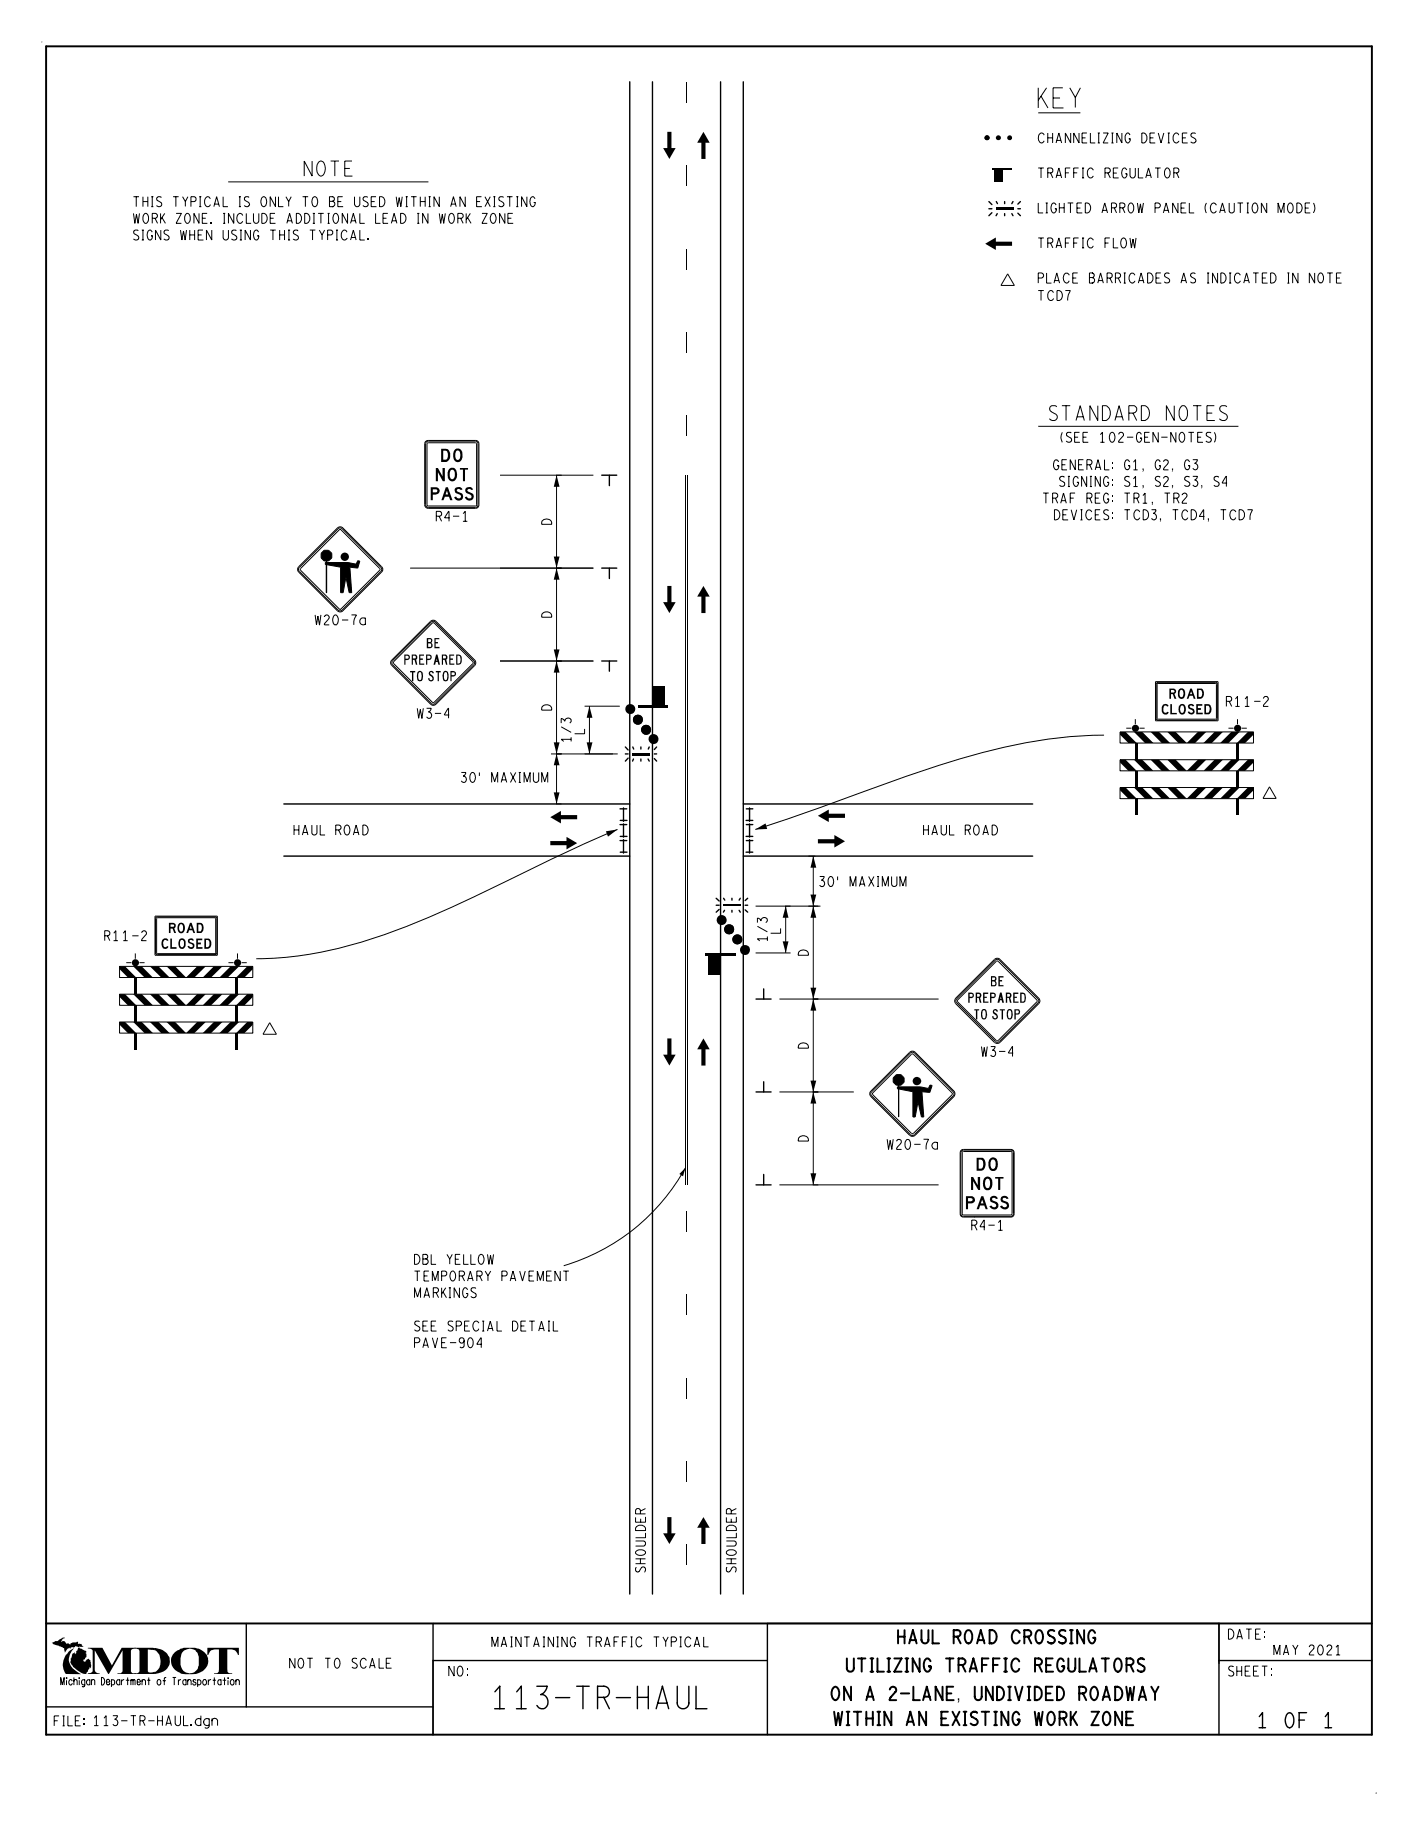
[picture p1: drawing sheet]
<svg xmlns="http://www.w3.org/2000/svg" width="216mm" height="279mm" viewBox="0 0 216 279" stroke-linecap="round" stroke-linejoin="round" font-family="sans-serif">
<g fill="#000">
<path d="M151.4 25.6h1.3v2.1h-1.3zM104.4 80v1.2zM104.4 78.7v1.3zM104.4 77.4v1.3zM104.4 76.2v1.2zM104.4 74.9v1.3zM104.4 73.6v1.3zM104.4 72.4v1.2zM104.6 80h.1v1.2h-.1zM104.6 78.7h.1v1.3h-.1zM104.6 77.4h.1v1.3h-.1zM104.6 76.2h.1v1.2h-.1z"/>
<path d="M104.6 74.9h.1v1.3h-.1zM104.6 73.6h.1v1.3h-.1zM104.6 72.4h.1v1.2h-.1zM104.4 99v1.3zM104.4 97.8v1.2zM104.4 96.5v1.3zM104.4 95.2v1.3zM104.4 93.9v1.3zM104.4 92.7v1.2zM104.4 91.4v1.3zM104.4 90.1v1.3zM104.4 88.9v1.2z"/>
<path d="M104.4 87.6v1.3zM104.4 86.3v1.3zM104.4 85.1v1.2zM104.4 83.8v1.3zM104.4 82.5v1.3zM104.4 81.2v1.3zM104.6 99h.1v1.3h-.1zM104.6 97.8h.1v1.2h-.1zM104.6 96.5h.1v1.3h-.1zM104.6 95.2h.1v1.3h-.1zM104.6 93.9h.1v1.3h-.1zM104.6 92.7h.1v1.2h-.1z"/>
<path d="M104.6 91.4h.1v1.3h-.1zM104.6 90.1h.1v1.3h-.1zM104.6 88.9h.1v1.2h-.1zM104.6 87.6h.1v1.3h-.1zM104.6 86.3h.1v1.3h-.1zM104.6 85.1h.1v1.2h-.1zM104.6 83.8h.1v1.3h-.1zM104.6 82.5h.1v1.3h-.1zM104.6 81.2h.1v1.3h-.1zM99.2 104.5h2v3.2h-2zM104.4 119.3v1.3zM104.4 118.1v1.2z"/>
<path d="M104.4 116.8v1.3zM104.4 115.5v1.3zM104.4 114.3v1.2zM104.4 113v1.3zM104.4 111.7v1.3zM104.4 110.5v1.2zM104.4 109.2v1.3zM104.4 107.9v1.3zM104.4 106.6v1.3zM104.4 105.4v1.2zM104.4 104.1v1.3zM104.4 102.8v1.3z"/>
<path d="M104.4 101.6v1.2zM104.4 100.3v1.3zM104.6 119.3h.1v1.3h-.1zM104.6 118.1h.1v1.2h-.1zM104.6 116.8h.1v1.3h-.1zM104.6 115.5h.1v1.3h-.1zM104.6 114.3h.1v1.2h-.1zM104.6 113h.1v1.3h-.1zM104.6 111.7h.1v1.3h-.1zM104.6 110.5h.1v1.2h-.1zM104.6 109.2h.1v1.3h-.1zM104.6 107.9h.1v1.3h-.1z"/>
<path d="M104.6 106.6h.1v1.3h-.1zM104.6 105.4h.1v1.2h-.1zM104.6 104.1h.1v1.3h-.1zM104.6 102.8h.1v1.3h-.1zM104.6 101.6h.1v1.2h-.1zM104.6 100.3h.1v1.3h-.1zM104.4 139.6v1.3zM104.4 138.4v1.2zM104.4 137.1v1.3zM104.4 135.8v1.3zM104.4 134.5v1.3zM104.4 133.3v1.2z"/>
<path d="M104.4 132v1.3zM104.4 130.8v1.2zM104.4 129.5v1.3zM104.4 128.2v1.3zM104.4 127v1.2zM104.4 125.7v1.3zM104.4 124.4v1.3zM104.4 123.2v1.2zM104.4 121.9v1.3zM104.4 120.6v1.3zM104.6 139.6h.1v1.3h-.1zM104.6 138.4h.1v1.2h-.1z"/>
<path d="M104.6 137.1h.1v1.3h-.1zM104.6 135.8h.1v1.3h-.1zM104.6 134.5h.1v1.3h-.1zM104.6 133.3h.1v1.2h-.1zM104.6 132h.1v1.3h-.1zM104.6 130.8h.1v1.2h-.1zM104.6 129.5h.1v1.3h-.1zM104.6 128.2h.1v1.3h-.1zM104.6 127h.1v1.2h-.1zM104.6 125.7h.1v1.3h-.1zM104.6 124.4h.1v1.3h-.1zM104.6 123.2h.1v1.2h-.1z"/>
<path d="M104.6 121.9h.1v1.3h-.1zM104.6 120.6h.1v1.3h-.1zM104.4 159.9v1.3zM104.4 158.7v1.2zM104.4 157.4v1.3zM104.4 156.1v1.3zM104.4 154.9v1.2zM104.4 153.6v1.3zM104.4 152.3v1.3zM104.4 151.1v1.2zM104.4 149.8v1.3zM104.4 148.5v1.3z"/>
<path d="M104.4 147.2v1.3zM104.4 146v1.2zM104.4 144.7v1.3zM104.4 143.4v1.3zM104.4 142.2v1.2zM104.4 140.9v1.3zM104.6 159.9h.1v1.3h-.1zM104.6 158.7h.1v1.2h-.1zM104.6 157.4h.1v1.3h-.1zM104.6 156.1h.1v1.3h-.1zM104.6 154.9h.1v1.2h-.1zM104.6 153.6h.1v1.3h-.1z"/>
<path d="M104.6 152.3h.1v1.3h-.1zM104.6 151.1h.1v1.2h-.1zM104.6 149.8h.1v1.3h-.1zM104.6 148.5h.1v1.3h-.1zM104.6 147.2h.1v1.3h-.1zM104.6 146h.1v1.2h-.1zM104.6 144.7h.1v1.3h-.1zM104.6 143.4h.1v1.3h-.1zM104.6 142.2h.1v1.2h-.1zM104.6 140.9h.1v1.3h-.1zM107.8 145.2h2v3.2h-2zM104.4 179v1.3z"/>
<path d="M104.4 177.7v1.3zM104.4 176.5v1.2zM104.4 175.2v1.3zM104.4 173.9v1.3zM104.4 172.6v1.3zM104.4 171.4v1.2zM104.4 170.1v1.3zM104.4 168.8v1.3zM104.4 167.6v1.2zM104.4 166.3v1.3zM104.4 165v1.3zM104.4 163.8v1.2z"/>
<path d="M104.4 162.5v1.3zM104.4 161.2v1.3zM104.6 179h.1v1.3h-.1zM104.6 177.7h.1v1.3h-.1zM104.6 176.5h.1v1.2h-.1zM104.6 175.2h.1v1.3h-.1zM104.6 173.9h.1v1.3h-.1zM104.6 172.6h.1v1.3h-.1zM104.6 171.4h.1v1.2h-.1zM104.6 170.1h.1v1.3h-.1zM104.6 168.8h.1v1.3h-.1zM104.6 167.6h.1v1.2h-.1z"/>
<path d="M104.6 166.3h.1v1.3h-.1zM104.6 165h.1v1.3h-.1zM104.6 163.8h.1v1.2h-.1zM104.6 162.5h.1v1.3h-.1zM104.6 161.2h.1v1.3h-.1zM104.4 180.3v.1zM104.6 180.3h.1v.1h-.1z"/>
<path d="M101.6 20.1h.6v2.4h.7l-1 1.7-.9-1.7h.6z" fill-rule="evenodd"/>
<path d="M107.1 20.1l1 1.6h-.7v2.5h-.6v-2.5h-.6z" fill-rule="evenodd"/>
<path d="M66.9 77.4h.1z" fill-rule="evenodd"/>
<path d="M49.5 85.7h.2v.3l-.2-.1z" fill-rule="evenodd"/>
<path d="M48.9 84.2l.5-.4h.6l.5 .4v.7a1.23 1.23 0 0 1-1.1 .5l-.5-.5z" fill-rule="evenodd"/>
<path d="M49.7 85.4v.3z" fill-rule="evenodd"/>
<path d="M49.7 85.7v.3z" fill-rule="evenodd"/>
<path d="M49.7 85.7h3.3l1.2 .2 .3-.5h.3l-.3 1.1-1.2-.1 .3 3.8h-.4l-.5-2.3-.5 2.3h-.3v-3.8l-2.2-.4z" fill-rule="evenodd"/>
<path d="M170.5 115.7h.9l1.7 1.7h-1.3l-1.3-1.3z" fill-rule="evenodd"/>
<path d="M170.5 111.4h.9l1.7 1.7h-1.3l-1.3-1.2z" fill-rule="evenodd"/>
<path d="M170.5 119.9h.9l1.7 1.7h-1.3l-1.3-1.3z" fill-rule="evenodd"/>
<path d="M172.6 115.7h1.3l1.7 1.7h-1.3z" fill-rule="evenodd"/>
<path d="M172.6 111.4h1.3l1.7 1.7h-1.3z" fill-rule="evenodd"/>
<path d="M172.6 119.9h1.3l1.7 1.7h-1.3z" fill-rule="evenodd"/>
<path d="M175.2 115.7h1.3l1.7 1.7h-1.3z" fill-rule="evenodd"/>
<path d="M175.2 111.4h1.3l1.7 1.7h-1.3z" fill-rule="evenodd"/>
<path d="M175.2 119.9h1.3l1.7 1.7h-1.3z" fill-rule="evenodd"/>
<path d="M177.7 115.7h1.3l1.7 1.7h-1.3z" fill-rule="evenodd"/>
<path d="M177.7 111.4h1.3l1.7 1.7h-1.3z" fill-rule="evenodd"/>
<path d="M177.7 119.9h1.3l1.7 1.7h-1.3z" fill-rule="evenodd"/>
<path d="M180.7 117.4l1.7-1.7h1.3l-1.7 1.7z" fill-rule="evenodd"/>
<path d="M180.7 113.1l1.7-1.7h1.3l-1.7 1.7z" fill-rule="evenodd"/>
<path d="M180.7 121.6l1.7-1.7h1.3l-1.7 1.7z" fill-rule="evenodd"/>
<path d="M183.2 117.4l1.7-1.7h1.3l-1.7 1.7z" fill-rule="evenodd"/>
<path d="M183.2 113.1l1.7-1.7h1.3l-1.7 1.7z" fill-rule="evenodd"/>
<path d="M183.2 121.6l1.7-1.7h1.3l-1.7 1.7z" fill-rule="evenodd"/>
<path d="M185.8 117.4l1.7-1.7h1.2l-1.7 1.7z" fill-rule="evenodd"/>
<path d="M185.8 113.1l1.7-1.7h1.2l-1.7 1.7z" fill-rule="evenodd"/>
<path d="M185.8 121.6l1.7-1.7h1.2l-1.7 1.7z" fill-rule="evenodd"/>
<path d="M190 115.7h.9v.4l-1.3 1.3h-1.3z" fill-rule="evenodd"/>
<path d="M190 111.4h.9v.5l-1.3 1.2h-1.3z" fill-rule="evenodd"/>
<path d="M190 119.9h.9v.4l-1.3 1.3h-1.3z" fill-rule="evenodd"/>
<path d="M18.2 151.4h.8l1.7 1.7h-1.2l-1.3-1.3z" fill-rule="evenodd"/>
<path d="M18.2 147.1h.8l1.7 1.7h-1.2l-1.3-1.2z" fill-rule="evenodd"/>
<path d="M18.2 155.6h.8l1.7 1.7h-1.2l-1.3-1.3z" fill-rule="evenodd"/>
<path d="M20.3 151.4h1.3l1.7 1.7h-1.3z" fill-rule="evenodd"/>
<path d="M20.3 147.1h1.3l1.7 1.7h-1.3z" fill-rule="evenodd"/>
<path d="M20.3 155.6h1.3l1.7 1.7h-1.3z" fill-rule="evenodd"/>
<path d="M22.8 151.4h1.3l1.7 1.7h-1.2z" fill-rule="evenodd"/>
<path d="M22.8 147.1h1.3l1.7 1.7h-1.2z" fill-rule="evenodd"/>
<path d="M22.8 155.6h1.3l1.7 1.7h-1.2z" fill-rule="evenodd"/>
<path d="M25.4 151.4h1.3l1.6 1.7h-1.2z" fill-rule="evenodd"/>
<path d="M25.4 147.1h1.3l1.6 1.7h-1.2z" fill-rule="evenodd"/>
<path d="M25.4 155.6h1.3l1.6 1.7h-1.2z" fill-rule="evenodd"/>
<path d="M30 151.4h1.3l-1.7 1.7h-1.3z" fill-rule="evenodd"/>
<path d="M30 147.1h1.3l-1.7 1.7h-1.3z" fill-rule="evenodd"/>
<path d="M30 155.6h1.3l-1.7 1.7h-1.3z" fill-rule="evenodd"/>
<path d="M30.9 153.1l1.7-1.7h1.3l-1.8 1.7z" fill-rule="evenodd"/>
<path d="M30.9 148.8l1.7-1.7h1.3l-1.8 1.7z" fill-rule="evenodd"/>
<path d="M30.9 157.3l1.7-1.7h1.3l-1.8 1.7z" fill-rule="evenodd"/>
<path d="M33.4 153.1l1.7-1.7h1.3l-1.7 1.7z" fill-rule="evenodd"/>
<path d="M33.4 148.8l1.7-1.7h1.3l-1.7 1.7z" fill-rule="evenodd"/>
<path d="M33.4 157.3l1.7-1.7h1.3l-1.7 1.7z" fill-rule="evenodd"/>
<path d="M37.6 151.4h.9v.4l-1.3 1.3h-1.3z" fill-rule="evenodd"/>
<path d="M37.6 147.1h.9v.5l-1.3 1.2h-1.3z" fill-rule="evenodd"/>
<path d="M37.6 155.6h.9v.4l-1.3 1.3h-1.3z" fill-rule="evenodd"/>
<path d="M103.4 178.8l1-1-.4 1.3z" fill-rule="evenodd"/>
<path d="M136.6 165.5h.2v.3h-.2z" fill-rule="evenodd"/>
<path d="M136 164.1l.5-.5h.7l.5 .5v.7l-.5 .4h-.7l-.5-.4z" fill-rule="evenodd"/>
<path d="M136.8 165.2v.3z" fill-rule="evenodd"/>
<path d="M136.8 165.5v.3z" fill-rule="evenodd"/>
<path d="M136.8 165.5h3.3l1.3 .2 .2-.5 .3 .1-.3 1-1.2-.1 .3 3.9h-.4l-.5-2.4-.5 2.4h-.3v-3.9l-2.2-.4z" fill-rule="evenodd"/>
<path d="M148.4 185.3v.1z" fill-rule="evenodd"/>
<path d="M101.6 231h.6v2.5h.7l-1 1.6-.9-1.6h.6z" fill-rule="evenodd"/>
<path d="M107.1 231l1 1.6h-.7v2.5h-.6v-2.5h-.6z" fill-rule="evenodd"/>
<path d="M10.4 251.5l.9-.6a2.14 2.14 0 0 0 .1 3.4l.9 .6h-2.3a2.55 2.55 0 0 1 .4-3.4z" fill-rule="evenodd"/>
<path d="M7.9 250.2l.5-.3h.4l.3-.3a.75 .75 0 0 1 .8-.2h-.1a.49 .49 0 0 0-.4 .6l.1-.2v.1h.3l.3 .4a.39 .39 0 0 1 .6 .1l.1-.2 .2-.1h.6l.1-.1h.2v.3a.46 .46 0 0 1 .6 .2l.2 .3-.6-.1v.2a.64 .64 0 0 0-1 0l-.2-.1-.2 .2v-.1l-.3 .1v-.1l-.5 .7-.2-.7h-.1l-.1-.1-.3-.2v.2l-1.1-.5z" fill-rule="evenodd"/>
<path d="M11.9 250.9l.5 .1 .7 .4 .1 .2h-.1v.1l.1 .1v.5l-.3 .3-.2 .1 .1 .3h.2l.1-.3 .4-.1 .3 .2 .1 1.1-.1 .1-.1-.1-.2 .3h-.1v.3l-.2 .2v.2a3.5 3.5 0 0 1-2.3-1.4 .62 .62 0 0 1-.1-.8l-.1-.1 .1-.1 .3-.8h.2l.1-.2v.3l.1-.1-.1 .2 .2-.2v-.3l.3-.1-.1-.1z" fill-rule="evenodd"/>
<path d="M13.4 250.9h2.2l1.4 2.7 1.5-2.7h2.2v.1l-.6 .1-.2 .3v3.1l.2 .2 .6 .1v.1h-2.8v-.1l.6-.1 .2-.2v-3.2l-2.1 3.6h-.1l-2.1-3.6v3a.64 .64 0 0 0 .8 .5v.1h-1.8v-.1l.6-.2 .1-.2v-3l-.1-.3-.6-.1z" fill-rule="evenodd"/>
<path d="M20.5 250.9h3v.3l-1-.1v3.4a.88 .88 0 0 0 1 .1v.3h-3v-.1l.5-.1 .2-.2v-3.1l-.1-.3-.6-.1z" fill-rule="evenodd"/>
<path d="M23.5 250.9a2.2 2.2 0 0 1 2.4 2 1.89 1.89 0 0 1-1.8 1.9l-.6 .1v-.3h.1a1.69 1.69 0 0 0 .7-2.3v-.3l-.5-.6-.3-.2z" fill-rule="evenodd"/>
<path d="M26.6 251.6l.9-.6 .5-.1h.9v.1a1.38 1.38 0 0 0-1.4 1.5 1.68 1.68 0 0 0 1.4 2.3v.1a2.21 2.21 0 0 1-2-.5 1.79 1.79 0 0 1-.3-2.8z" fill-rule="evenodd"/>
<path d="M28.9 250.9a2.56 2.56 0 0 1 2.8 1.5 2.17 2.17 0 0 1-2.5 2.5h-.3v-.1a1.36 1.36 0 0 0 1.4-1.2v-1.3l-.3-.7a1.06 1.06 0 0 0-1.1-.6z" fill-rule="evenodd"/>
<path d="M31.6 250.9h4.8v1.1h-.2l-.2-.4a.78 .78 0 0 0-.7-.5h-.7v3.5a.63 .63 0 0 0 .7 .2v.1h-2.7v-.1l.5-.1 .2-.1v-3.5a1.27 1.27 0 0 0-1.4 .5l-.2 .4h-.1z" fill-rule="evenodd"/>
<circle cx="150.3" cy="21" r=".38"/>
<circle cx="152" cy="21" r=".38"/>
<circle cx="153.7" cy="21" r=".38"/>
<circle cx="52.5" cy="84.8" r=".64"/>
<circle cx="96" cy="108" r=".77"/>
<circle cx="97.1" cy="109.6" r=".76"/>
<circle cx="98.4" cy="111.1" r=".77"/>
<circle cx="99.5" cy="112.5" r=".76"/>
<circle cx="172.9" cy="110.9" r=".55"/>
<circle cx="188.4" cy="110.9" r=".55"/>
<circle cx="20.6" cy="146.6" r=".54"/>
<circle cx="36.2" cy="146.6" r=".54"/>
<circle cx="109.9" cy="140.1" r=".77"/>
<circle cx="111" cy="141.5" r=".77"/>
<circle cx="112.3" cy="143" r=".75"/>
<circle cx="112.3" cy="143" r=".76"/>
<circle cx="113.4" cy="144.6" r=".77"/>
<circle cx="139.6" cy="164.6" r=".65"/>
</g>
<path d="M97.1 107.5h4.6M107.4 145.3h4.5" fill="none" stroke="#000" stroke-width=".42"/>
<g fill="none" stroke="#000" stroke-width=".21">
<path d="M95.9 12.5v230.2M99.3 12.5v230.2M109.7 12.5v230.2M113.2 12.5v230.2M150.6 31.8h.4M150.6 30.7l.4 .5M151 32.4l-.4 .4M151.7 30.7l.2 .3M151.8 32.5l-.1 .3M153 30.7v.3M153 32.5v.3M154.1 32.5l.1 .3"/>
<path d="M154.2 30.7l-.1 .3M155 31.8h.4M155 32.5l.4 .3M155.4 30.7l-.4 .4M91.6 72.4h2.3M92.8 72.4v1.5M91.6 86.5h2.3M92.8 86.5v1.6M91.6 100.6h2.3M92.8 100.6v1.6M95.2 114.8h.4M95.2 113.7l.4 .5"/>
<path d="M95.6 115.4l-.4 .5M96.3 113.7l.2 .4M96.4 115.6l-.1 .3M97.6 113.7v.4M97.6 115.6v.3M98.7 115.6l.1 .3M98.8 113.7l-.1 .4M99.6 115.5l.4 .4M99.6 114.8h.4M100 113.7l-.4 .4M43.2 130.4h52.7M43.2 122.4h52.7"/>
<path d="M94.4 128h1M94.4 125.6h1M94.4 123.2h1M94.4 129.8h1.1M94.4 127.4h1.1M94.4 124.9h1.1M94.9 123v2.1M94.9 125.4v2.1M94.9 127.8v2.1M109 137.8h.5M109 136.8l.5 .4M109.5 138.5l-.5 .4"/>
<path d="M110.2 136.8l.1 .3M110.3 138.6l-.2 .3M111.4 136.8v.3M111.4 138.6v.3M112.5 138.6l.2 .3M112.7 136.8l-.2 .3M113.2 130.4h44M113.2 122.4h44M113.5 137.8h.3M113.5 138.5l.3 .4M113.6 129.8h1M113.6 127.4h1"/>
<path d="M113.6 124.9h1M113.6 128h1M113.6 125.6h1M113.6 123.2h1M113.8 136.8l-.3 .3M114.1 123v2.1M114.1 125.4v2.1M114.1 127.8v2.1M115.1 152.1h2.3M116.3 150.6v1.5M115.1 166.3h2.3M116.3 164.7v1.6"/>
<path d="M116.3 178.8v1.6M115.1 180.4h2.3M7 259.9h58.9M37.5 247.2v12.7M65.9 247.2v16.9M65.9 252.8h50.9M185.6 247.2v16.9M185.6 252.8h23.3M185.7 247.2h-68.9v16.9"/>
</g>
<g fill="none" stroke="#000" stroke-width=".32">
<path d="M151.6 31.8h2.7M96.3 114.8h2.6M173 113.1v2.6M173 117.4v2.5M188.4 113.1v2.6M188.4 117.4v2.5M173 121.6v2.5M188.4 121.6v2.5M20.7 148.8v2.6M20.7 153.1v2.5M20.7 157.3v2.5M36 157.3v2.5"/>
<path d="M36.1 148.8v2.6M36.1 153.1v2.5"/>
</g>
<path d="M151.1 25.7h3M110.1 137.8h2.7" fill="none" stroke="#000" stroke-width=".28"/>
<path d="M7 7.1h201.9v257h-201.9zM7 247.2h201.9" fill="none" stroke="#000" stroke-width=".3"/>
<g fill="none" stroke="#000" stroke-width=".15">
<path d="M6.4 6.4h-.1M104.5 12.5v3.1M104.5 25.2v3.1M104.5 37.9v3.1M104.5 50.6v3.1M64.7 67.3l.5-.2h7.2l.5 .2v9.6l-.2 .4-7.5 .1-.5-.3zM65 67.2h7.4l.3 .2 .1 9.5-.2 .3-7.4 .1-.3-.2-.1-9.5zM65.1 67.5h7.4v9.5h-7.4zM104.5 63.2v3.2M45.6 86.4l5.9-5.9 .4-.1 6.1 6 .1 .4-6 6.1-.4 .1-6.1-6-.1-.2zM45.8 86.6l6-6 6.1 6.1-6.1 6.1-6-6zM49.5 85.7h3.5l1.2 .2 .3-.5h.3l-.3 1.1-1.2-.1 .3 3.8h-.4l-.5-2.3-.5 2.3h-.3v-3.8l-2.4-.5z"/>
<path d="M49.7 85.4v4.8v-4.8M49.7 86v4.2M51.4 80.4a.58 .58 0 0 1 .8 0l5.9 5.9a.54 .54 0 0 1 0 .8l-5.9 5.9a.58 .58 0 0 1-.8 0l-5.9-5.9-.2-.6 .2-.2zM51.8 92.8h.1M62.4 86.5h27.9M76.1 100.6h14.2M83.9 114.8h10.2M170.5 119.9h20.4v1.7h-20.4zM170.5 115.7h20.4v1.7h-20.4zM170.5 111.4h20.4v1.7h-20.4zM171.5 110.9h.8M172.9 109.5v.8"/>
<path d="M173.5 110.9h.8M175.9 103.8h9.6v5.9h-9.6zM176.2 103.9h9l.1 .3v5.3l-.2 .2-8.9-.1-.2-.2v-5.2zM176.2 104.1h9v5.4h-9zM187 110.9h.8M188.4 109.5v.8M189.1 110.9h.7M23.6 139.5h9.5v6h-9.5zM23.7 139.7l.3-.1h8.9l.1 .3v5.3l-.3 .1h-8.9l-.1-.2zM23.9 139.8h8.9v5.4h-8.9zM115 138h9.9M170.5 121.5v.1"/>
<path d="M18.2 155.6h20.3v1.7h-20.3zM18.2 151.4h20.3v1.7h-20.3zM18.2 147.1h20.3v1.7h-20.3zM19.2 146.6h.8M20.6 145.2v.8M21.2 146.6h.8M34.8 146.6h.8M36.2 145.2v.8M36.8 146.6h.8M38.5 157.2v.1M118.7 152.1h24.2M104.4 177.8a31.2 31.2 0 0 1-18.6 14.9"/>
<path d="M118.7 166.3h11.3M132.7 166.2l5.9-5.9 .4-.1 6.1 6 .2 .5-6.1 6.1-.4 .1-6.1-6-.1-.2zM132.9 166.4l6-5.9 6.1 6-6.1 6.1-6-5.9zM136.6 165.5h3.5l1.3 .2 .2-.5 .3 .1-.3 1-1.2-.1 .3 3.9h-.4l-.5-2.4-.5 2.4h-.3v-3.9l-2.4-.4zM136.8 165.2v4.9v-4.9M138.5 160.2a.58 .58 0 0 1 .8 0l5.9 5.9a.64 .64 0 0 1 0 .9l-5.9 5.9a.64 .64 0 0 1-.8 0l-5.9-5.9a.58 .58 0 0 1 0-.9zM138.9 172.6h.1M146.4 175.3l.3-.2h7.2l.4 .2v9.5l-.2 .4h-7.4l-.3-.2zM146.4 175.1l7.5-.1 .4 .3 .1 9.5-.2 .4-7.5 .1-.4-.2-.1-9.6zM146.6 175.4h7.4v9.5h-7.4zM104.5 184.4v3.2M104.5 197.1v3.2"/>
<path d="M104.5 209.8v3.1M104.5 222.5v3.1M104.5 235.2v3.1M209.6 273h-.1"/>
<circle cx="49.7" cy="84.6" r=".88"/>
<circle cx="136.8" cy="164.4" r=".88"/>
</g>
<path d="M82.4 107.2h1.6v1h-1.6z" fill="#fff"/>
<path d="M84.7 100.6h.8M84.7 114.8h.8M84.7 100.6v14.2" fill="none" stroke="#000" stroke-width=".15"/>
<path d="M84.7 100.6l.5 1.8h-.9zM84.3 113h.9l-.5 1.8z" fill="#000"/>
<path d="M82.4 93.1h1.6v.9h-1.6z" fill="#fff"/>
<path d="M84.7 86.5h.8M84.7 86.5v14.1M84.7 100.6h.8M84.7 114.8h.8M84.7 114.8v7.6M84.7 122.4h.8" fill="none" stroke="#000" stroke-width=".15"/>
<path d="M84.7 86.5l.5 1.8h-.9zM84.3 98.9h.9l-.5 1.7zM84.7 114.8l.5 1.7h-.9zM84.3 120.7h.9l-.5 1.7z" fill="#000"/>
<path d="M121.5 144.6h1.6v.9h-1.6z" fill="#fff"/>
<path d="M123.8 138h.8M123.8 138v14.1M123.8 152.1h.8" fill="none" stroke="#000" stroke-width=".15"/>
<path d="M123.8 138l.5 1.7h-.9zM123.4 150.4h.9l-.5 1.7z" fill="#000"/>
<path d="M121.5 158.8h1.6v.9h-1.6z" fill="#fff"/>
<path d="M123.8 152.1h.8M123.8 152.1v14.2M123.8 166.3h.8" fill="none" stroke="#000" stroke-width=".15"/>
<path d="M123.8 152.1l.5 1.8h-.9zM123.4 164.5h.9l-.5 1.8z" fill="#000"/>
<path d="M121.5 133.5h1.6v1.4h-1.6z" fill="#fff"/>
<path d="M168.1 111.9a79.6 79.6 0 0 0-23.4 4.1 639.5 639.5 0 0 0-22.8 8l-6.9 2.3M94 126.3a483.5 483.5 0 0 0-22.4 10.5 98 98 0 0 1-23 8.2 50.7 50.7 0 0 1-9.6 1M123.1 130.4h1M123.1 138h1M123.8 130.4v7.6" fill="none" stroke="#000" stroke-width=".15"/>
<g fill="#000">
<path d="M92.3 126.6l1.7-.3-1.4 1.1zM115 126.3l1.6-.9 .2 .8zM123.8 130.4l.5 1.7h-.9zM123.4 136.2h.9l-.5 1.8z"/>
<path d="M150 37.1l1.6-.9v.6h2.5v.6h-2.5v.7z" fill-rule="evenodd"/>
</g>
<path d="M157.1 12.4h8.4v5h-8.4z" fill="#fff"/>
<path d="M158.1 17.2h6.4M153.4 41.7l1 1.8h-2zM193.3 119.8l1 1.8h-2zM41.1 155.7l1 1.8h-2.1z" fill="none" stroke="#000" stroke-width=".15"/>
<g fill="#000">
<path d="M101.6 89.2h.6v2.5h.7l-1 1.6-.9-1.6h.6z" fill-rule="evenodd"/>
<path d="M107.1 89.2l1 1.6h-.7v2.5h-.6v-2.5h-.6z" fill-rule="evenodd"/>
<path d="M83.8 128.1h2.5v-.7l1.6 1-1.6 .9v-.6h-2.5z" fill-rule="evenodd"/>
<path d="M83.8 124.4l1.6-.9v.6h2.5v.6h-2.5v.7z" fill-rule="evenodd"/>
<path d="M124.5 127.8h2.5v-.7l1.7 1-1.7 .9v-.6h-2.5z" fill-rule="evenodd"/>
<path d="M124.5 124.2l1.7-.9v.6h2.5v.6h-2.5v.7z" fill-rule="evenodd"/>
<path d="M101.6 158.1h.6v2.5h.7l-1 1.6-.9-1.6h.6z" fill-rule="evenodd"/>
<path d="M107.1 158.1l1 1.7h-.7v2.4h-.6v-2.4h-.6z" fill-rule="evenodd"/>
</g>
<g fill="#fff">
<path d="M117.3 141.3h1.6v2.1h-1.6z"/>
<path d="M115.3 139.7h1.6v3.7h-1.6z"/>
</g>
<path d="M119.5 138h.9M119.6 138v7.1M115 145.1h5.4" fill="none" stroke="#000" stroke-width=".15"/>
<path d="M119.6 138l.5 1.7h-.9zM119.2 143.3h.9l-.5 1.8z" fill="#000"/>
<g fill="#fff">
<path d="M87.4 110.9h1.6v2.1h-1.6z"/>
<path d="M85.4 109.3h1.6v3.7h-1.6z"/>
</g>
<path d="M89 114.8h4.3M89 107.5h5.4M89.7 107.5v7.3M145.7 152.1l5.9-5.9 .4-.1 6 6 .2 .4-6 6.1-.5 .1-6-6-.2-.2zM151.4 146.1a.58 .58 0 0 1 .9 0l5.9 5.9a.58 .58 0 0 1 0 .8l-5.9 5.9a.64 .64 0 0 1-.9 0l-5.9-5.9a.64 .64 0 0 1 0-.8zM151.7 146.4h.3l5.9 6-6.1 6.1-6-6.1z" fill="none" stroke="#000" stroke-width=".15"/>
<path d="M89.7 107.5l.5 1.8h-.9zM89.3 113h.9l-.5 1.8z" fill="#000"/>
<path d="M121.5 172.9h1.6v.9h-1.6z" fill="#fff"/>
<path d="M123.8 166.3h.8M123.8 166.3v14.1M118.7 180.4h24.2" fill="none" stroke="#000" stroke-width=".15"/>
<path d="M123.8 166.3l.5 1.7h-.9zM123.4 178.6h.9l-.5 1.8z" fill="#000"/>
<path d="M82.4 79h1.6v.9h-1.6z" fill="#fff"/>
<path d="M34.7 27.7h30.5M76.1 72.4h14.2M84.7 72.4v14.1M158.1 64.9h30.5M65.5 94.6a.58 .58 0 0 1 .9 0l5.9 5.9 .1 .3-.1 .5-5.9 5.9a.58 .58 0 0 1-.9 0l-5.8-5.9a.54 .54 0 0 1 0-.8zM84.7 86.5h.8M59.8 100.6l5.9-5.9 .4-.1 6 6 .2 .4-6 6.1-.4 .1-6.1-6-.1-.2zM59.9 100.8l6.1-6 6.1 6.1-6.1 6.1-6.1-6z" fill="none" stroke="#000" stroke-width=".15"/>
<path d="M84.7 72.4l.5 1.7h-.9zM84.3 84.7h.9l-.5 1.8z" fill="#000"/>
<text font-size="3.4" x="75.1" y="260.2">113-TR-HAUL</text>
<text font-size="3" x="158.1" y="16.4">KEY</text>
<g font-size="2.3">
<text x="46.3" y="26.8">NOTE</text>
<text x="159.8" y="64">STANDARD NOTES</text>
<text x="191.6" y="263.1">1 OF 1</text>
</g>
<g font-size="2">
<text x="67.2" y="70.3">DO</text>
<text x="65.6" y="76.2">PASS</text>
<text x="66.3" y="73.3">NOT</text>
<text x="148.7" y="178.3">DO</text>
<text x="147.1" y="184.1">PASS</text>
<text x="147.9" y="181.2">NOT</text>
<text x="129.3" y="250.2">HAUL ROAD CROSSING</text>
<text x="123.9" y="254.5">UTILIZING TRAFFIC REGULATORS</text>
<text x="122.3" y="258.9">ON A 2-LANE, UNDIVIDED ROADWAY</text>
<text x="122.8" y="262.7">WITHIN AN EXISTING WORK ZONE</text>
</g>
<g font-size="1.6">
<text x="61.5" y="101.2">PREPARED</text>
<text x="65" y="98.7">BE</text>
<text x="62.4" y="103.7">TOSTOP</text>
<text x="178" y="106.4">ROAD</text>
<text x="176.9" y="108.8">CLOSED</text>
<text x="25.7" y="142.1">ROAD</text>
<text x="24.6" y="144.5">CLOSED</text>
<text x="147.4" y="152.7">PREPARED</text>
<text x="148.3" y="155.2">TOSTOP</text>
<text x="150.9" y="150.2">BE</text>
</g>
<g font-size="1.5">
<text x="158.1" y="21.8">CHANNELIZING DEVICES</text>
<text x="158.1" y="27.1">TRAFFIC REGULATOR</text>
<text x="20.3" y="34">WORK ZONE. INCLUDE ADDITIONAL LEAD IN WORK ZONE</text>
<text x="20.3" y="31.5">THIS TYPICAL IS ONLY TO BE USED WITHIN AN EXISTING</text>
<text x="158.1" y="32.4">LIGHTED ARROW PANEL (CAUTION MODE)</text>
<text x="20.3" y="36.5">SIGNS WHEN USING THIS TYPICAL.</text>
<text x="158.1" y="37.8">TRAFFIC FLOW</text>
<text x="158.1" y="45.8">TCD7</text>
<text x="158.1" y="43.1">PLACE BARRICADES AS INDICATED IN NOTE</text>
<text x="160.4" y="71.5">GENERAL: G1, G2, G3</text>
<text x="161.5" y="67.3">(SEE 102-GEN-NOTES)</text>
<text x="158.8" y="76.6">TRAF REG: TR1, TR2</text>
<text x="161.3" y="74.1">SIGNING: S1, S2, S3, S4</text>
<text x="66.4" y="79.4">R4-1</text>
<text x="84" y="79.8" transform="rotate(-90 84 79.8)">D</text>
<text x="160.6" y="79.1">DEVICES: TCD3, TCD4, TCD7</text>
<text x="48" y="95.2">W20-7a</text>
<text x="84" y="94" transform="rotate(-90 84 94)">D</text>
<text x="186.7" y="107.6">R11-2</text>
<text x="63.5" y="109.4">W3-4</text>
<text x="84" y="108.1" transform="rotate(-90 84 108.1)">D</text>
<text x="87" y="113" transform="rotate(-90 87 113)">1/3</text>
<text x="89" y="111.7" transform="rotate(-90 89 111.7)">L</text>
<text x="70.3" y="119.1">30' MAXIMUM</text>
<text x="44.8" y="127.1">HAUL ROAD</text>
<text x="140.6" y="127.1">HAUL ROAD</text>
<text x="124.8" y="135">30' MAXIMUM</text>
<text x="15.9" y="143.2">R11-2</text>
<text x="116.8" y="143.4" transform="rotate(-90 116.8 143.4)">1/3</text>
<text x="118.9" y="142.1" transform="rotate(-90 118.9 142.1)">L</text>
<text x="123.1" y="145.5" transform="rotate(-90 123.1 145.5)">D</text>
<text x="123.1" y="159.6" transform="rotate(-90 123.1 159.6)">D</text>
<text x="149.4" y="160.9">W3-4</text>
<text x="123.1" y="173.7" transform="rotate(-90 123.1 173.7)">D</text>
<text x="135.1" y="175">W20-7a</text>
<text x="147.9" y="187.3">R4-1</text>
<text x="63.1" y="197.6">MARKINGS</text>
<text x="63.1" y="195">TEMPORARY PAVEMENT</text>
<text x="63.1" y="192.5">DBL YELLOW</text>
<text x="63.1" y="202.7">SEE SPECIAL DETAIL</text>
<text x="63.1" y="205.2">PAVE-904</text>
<text x="98.3" y="239.4" transform="rotate(-90 98.3 239.4)">SHOULDER</text>
<text x="112.1" y="239.4" transform="rotate(-90 112.1 239.4)">SHOULDER</text>
<text x="74.9" y="250.8">MAINTAINING TRAFFIC TYPICAL</text>
<text x="187" y="249.6">DATE:</text>
<text x="194" y="252">MAY 2021</text>
<text x="41.9" y="254">NOT TO SCALE</text>
<text x="68.3" y="255.2">NO:</text>
<text x="187" y="255.2">SHEET:</text>
<text x="8.3" y="262.8">FILE:113-TR-HAUL.dgn</text>
</g>
<text font-size="1.1" x="9.2" y="256.6">Michigan Department of Transportation</text>
</svg>
